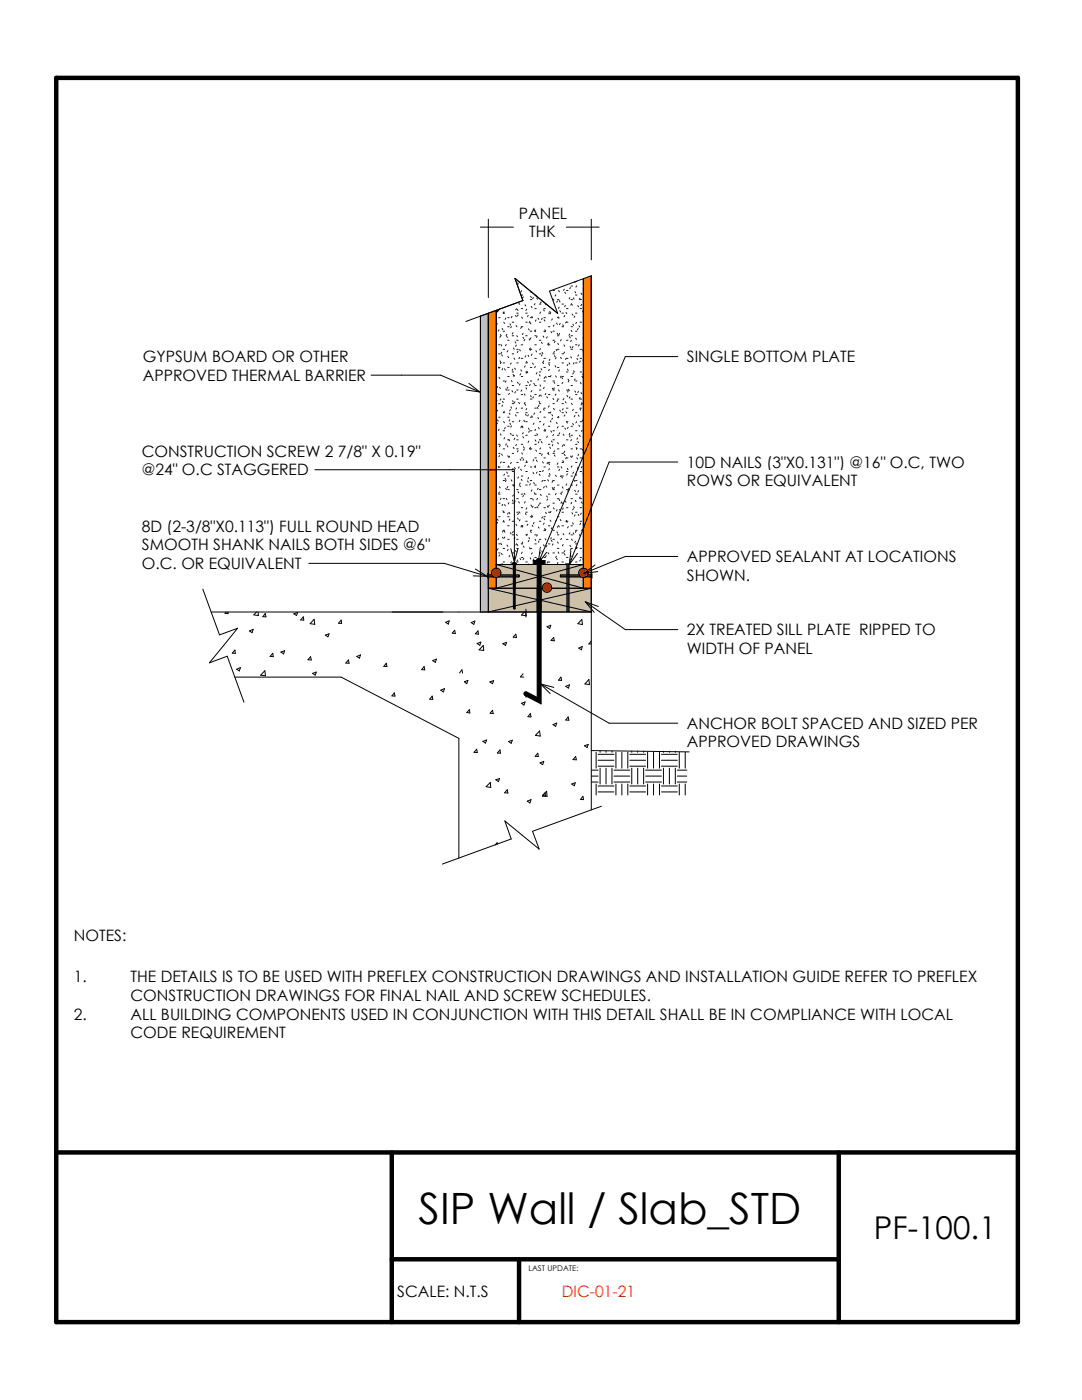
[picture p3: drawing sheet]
<svg xmlns="http://www.w3.org/2000/svg" width="216mm" height="279mm" viewBox="0 0 216 279" stroke-linecap="round" stroke-linejoin="round" font-family="sans-serif">
<g fill="#ff8000">
<path d="M116.4 55.6l1.6-.6v59.8h-.8a.94 .94 0 0 0-.8-1.4z"/>
<path d="M116.4 115.3l.5-.2h1.1v2.3h-1.6z"/>
<path d="M97.4 115.1l1.6 .2v2.1h-1.6z"/>
<path d="M97.4 62.5l1.6-.6v51.5a.94 .94 0 0 0-.8 1.4h-.8z"/>
</g>
<path d="M95.9 63.1l1.5-.6v59.6h-1.5z" fill="#c0c0c0"/>
<path d="M102.8 55.6l8.5 6.9-1.7-4.4 6.8-2.5v57.1h-7.6v-.8h-.8v-.4h-.8v.4h-.8v.8h-3.4a.42 .42 0 0 0-.4-.5 .42 .42 0 0 0-.4 .5h-3.2v-50.8l5.3-1.9z" fill="#fff"/>
<g fill="#cdc1a9">
<path d="M108 117.4h.2a.94 .94 0 0 0 .9 .8 .94 .94 0 0 0 1-.8h3.1v4.6l.1 .1 .2-.1v-4.6h4.5v4.7h-10z"/>
<path d="M113.5 115.1h2.3l.6 .2v2.1h-2.9z"/>
<path d="M113.5 112.7h2.9v.7a.94 .94 0 0 0-.8 1.4h-2.1z"/>
<path d="M99 112.7h3.4v2.1h-2.5a.94 .94 0 0 0-.9-1.4z"/>
<path d="M99 115.3l.5-.2h2.9v2.3h-3.4z"/>
<path d="M108 112.7v4.7h.2a.93 .93 0 0 1 .9-1.1 .93 .93 0 0 1 1 1.1h3.1v-2.3h-1.3l-.1-.2 .1-.1h1.3v-2.1zM102.8 112.7v2.1h.7l.1 .1-.1 .2h-.7v2.3h4.4v-4.7z"/>
</g>
<path d="M106.4 111.9h.8v-.4h.8v.4h.8v.8h-.8v27.8l-3.2-1.7a.41 .41 0 0 1-.1-.7h.4l2.1 1.1v-26.5h-.8z" fill="#000"/>
<path d="M97.4 117.4h5v4.1l.2 .1 .2-.1v-4.1h4.4v4.7h-9.8z" fill="#cdc1a9"/>
<g fill="#f00">
<circle cx="109.1" cy="117.3" r=".94"/>
<circle cx="116.4" cy="114.3" r=".94"/>
<circle cx="99" cy="114.3" r=".94"/>
</g>
<path d="M102.2 112.4l.6-.1 .2 .4h-.2v8.8l-.2 .1-.2-.1v-8.8h-.2z" fill="#000"/>
<g fill="none" stroke="#1b1b1b" stroke-width=".2">
<path d="M103.3 56.4l.1 .3M104 58.9h.3M104.1 58l-.2 .3M104.4 59.2l-.1 .3M105.8 59.8h.3M105.9 59.1l.1 .3M106 58.3v.1M106.4 59.4l-.1 .2M106.7 58.9h.1M107.1 59.5l.2 .2M110.3 58h.3M110.4 59.7l.1 .2"/>
<path d="M110.9 58.8l-.1 .3M111.2 59.8h.3M111.5 58l.1 .2M111.6 60l.1 .3M112.6 57.7l-.1 .3M112.7 58.3l.2 .3M113 58h.3M113.7 59.4l-.1 .3M113.8 57.4l-.1 .2M113.9 57.1h.3M113.9 59.8h.3M114.4 59.4l.1 .3"/>
<path d="M114.7 56.3v.1M114.7 58.2l.2 .2M114.8 58.9h.3M114.9 56.2h.2M115.1 57l-.2 .3M115.7 59.5l-.1 .3M115.7 59.8h.3M116 58.5l.1 .3M99 79.8l.2 .2M99.1 73.9l-.1 .1M99.2 62l.1 .2M99.2 64.6l-.1 .3"/>
<path d="M99.3 77.1l-.2 .3M99.4 78.5l.1 .3M99.4 73.3l.2 .2M99.5 63.4h.3M99.5 68.8h.3M99.5 70.6h.3M99.5 73.3h.3M99.5 78.7h.3M99.6 75.3l.1 .2M99.6 65.8l-.2 .3M99.7 77.3l.1 .3M99.8 72l.1 .3"/>
<path d="M99.9 66.8l.1 .2M99.9 67.1l-.1 .2M100 79.6l-.2 .3M100 68.8l.1 .2M100 72.3l-.2 .3M100.1 70.8l.2 .3M100.1 70.3l-.1 .3M100.2 65.5l.1 .3M100.3 73.6l-.1 .2M100.4 62.5h.3M100.4 66.1h.3M100.4 69.7h.3"/>
<path d="M100.4 72.4h.3M100.4 76h.3M100.4 79.6h.3M100.4 62.3l.2 .2M100.5 64.3l.2 .3M100.6 62.2l-.2 .3M100.7 73.6l.1 .3M100.9 77.6l.2 .3M100.9 63.5l-.1 .2M101 76l-.2 .3M101 68.7l-.1 .3M101.1 67.1l.1 .3"/>
<path d="M101.1 66.7l-.1 .3M101.3 63.4h.3M101.3 65.2h.3M101.3 67.9h.3M101.3 73.3h.3M101.3 75.1h.3M101.3 77.8h.3M101.3 77.3l-.1 .2M101.3 71.1l.2 .3M101.3 70l-.1 .2M101.6 78.5l-.1 .2M101.8 64.6l.1 .3"/>
<path d="M102 72.4l-.1 .3M102 75.9l.2 .3M102 65.2l-.1 .2M102.2 78l.1 .2M102.2 63.1l-.2 .3M102.2 64.3h.3M102.2 67h.3M102.2 70.6h.3M102.2 74.2h.3M102.2 76.9h.3M102.3 80l.1 .2M102.3 73.7l-.1 .2"/>
<path d="M102.4 74.7l.1 .3M102.4 66.4l-.2 .3M102.4 60.7h.1M102.5 69.4l.1 .3M102.6 71.5l.1 .2M102.7 74.9l-.2 .3M102.7 73.5l.1 .2M102.8 68.2l.1 .3M102.9 62.9l.1 .3M102.9 78.2l-.2 .2M103 65l.1 .2M103 68.9l-.1 .2"/>
<path d="M103.1 61.6l-.2 .2M103.1 62.5h.3M103.1 67.9h.3M103.1 69.7h.3M103.1 72.4h.3M103.1 77.8h.3M103.1 79.6h.3M103.1 67l.2 .2M103.2 61.7l.1 .3M103.3 76.3l.1 .2M103.4 70.1l-.2 .3M103.4 62.8l-.2 .3"/>
<path d="M103.5 60.5l.2 .2M103.7 69.8l.1 .2M103.7 71.3l-.2 .3M103.8 76.6l-.2 .3M103.9 74.6l-.1 .2M103.9 73.8l.2 .3M104 61.6h.3M104 65.2h.3M104 68.8h.3M104 71.5h.3M104 75.1h.3M104 78.7h.3"/>
<path d="M104.1 65.3l-.2 .2M104.1 63.3l.2 .2M104.1 77.8l-.1 .3M104.3 67.3l.2 .3M104.4 66.5l-.2 .3M104.6 78.6l.2 .3M104.7 67.8l-.1 .2M104.8 60.8l.1 .3M104.8 73l-.1 .3M104.9 62.5h.3M104.9 64.3h.3M104.9 67h.3"/>
<path d="M104.9 72.4h.3M104.9 74.2h.3M104.9 76.9h.3M104.9 71l-.1 .3M104.9 77.4l.2 .2M105 72.1l.2 .3M105.1 61.7l-.2 .3M105.1 74.3l-.1 .2M105.2 74.1l.1 .3M105.3 76.2l.1 .2M105.4 70.9l.1 .2M105.4 62.9l-.1 .3"/>
<path d="M105.5 65.6l.1 .3M105.6 67.6l.1 .3M105.7 69.7l.1 .2M105.7 64.2l-.1 .2M105.8 64.4l.1 .2M105.8 76.7l-.2 .3M105.8 63.4h.3M105.8 66.1h.3M105.8 69.7h.3M105.8 73.3h.3M105.8 76h.3M105.8 79.6h.3"/>
<path d="M105.8 69.4l-.1 .3M105.9 78.9l.1 .3M105.9 67.4l-.1 .3M106 61.1l.1 .3M106.1 63.2l.2 .2M106.1 78l-.1 .2M106.2 70.7l-.2 .2M106.3 72.5l.1 .2M106.5 79.2l-.2 .2M106.5 76.5l.2 .2M106.7 66l.1 .2M106.7 61.6h.3"/>
<path d="M106.7 67h.3M106.7 68.8h.3M106.7 71.5h.3M106.7 76.9h.3M106.7 78.7h.3M106.8 60.6l-.2 .3M106.8 73.1l-.1 .3M106.9 65.9l-.2 .2M106.9 70l.2 .2M107 63.8l-.2 .3M107.1 74.4l-.1 .2M107.2 67.1l-.2 .2"/>
<path d="M107.4 63.5l.1 .2M107.5 75.6l-.2 .3M107.6 60.7h.3M107.6 64.3h.3M107.6 67.9h.3M107.6 70.6h.3M107.6 74.2h.3M107.6 77.8h.3M107.6 74.8l.2 .3M107.7 78.9l-.2 .2M107.7 76.8l.2 .3M107.8 69.6l-.1 .2"/>
<path d="M107.9 78.8l.1 .3M107.9 62.3l-.2 .2M108 73.6l.1 .2M108 60.3l-.2 .2M108 68.3l.2 .3M108.2 70.3l.1 .3M108.2 70.8l-.2 .3M108.2 63.5l-.1 .3M108.3 72.3l.1 .3M108.4 67.1l.1 .2M108.5 61.8l.1 .3M108.5 72l-.1 .3"/>
<path d="M108.5 61.6h.3M108.5 63.4h.3M108.5 66.1h.3M108.5 71.5h.3M108.5 73.3h.3M108.5 76h.3M108.6 63.8l.1 .3M108.6 77.3l-.2 .2M108.7 65.8l.2 .3M108.7 75.3l-.1 .2M108.8 60.6l.1 .2M108.9 75.1l.1 .3"/>
<path d="M108.9 66l-.2 .2M108.9 78.5l-.1 .3M109.1 79.2l.2 .2M109.2 67.2l-.2 .3M109.3 68.6l.1 .3M109.4 62.5h.3M109.4 65.2h.3M109.4 68.8h.3M109.4 72.4h.3M109.4 75.1h.3M109.4 78.7h.3M109.5 72.7l.2 .2"/>
<path d="M109.5 68.4l-.1 .3M109.6 73.7l-.1 .3M109.7 62.1l.1 .3M109.7 71.7l-.1 .3M109.9 62.4l-.2 .3M109.9 66.2l.2 .2M109.9 74.9l-.1 .3M110.2 77.5l.2 .2M110.2 63.6l-.1 .3M110.3 66.1h.3M110.3 67.9h.3M110.3 70.6h.3"/>
<path d="M110.3 76h.3M110.3 77.8h.3M110.3 79.5l.2 .2M110.5 76.2l.2 .3M110.6 64.9l-.2 .2M110.6 60.7h.1M110.6 77.4l-.1 .3M110.6 71l.2 .2M110.6 70.1l-.1 .3M110.8 73l.1 .2M110.8 68.1l-.2 .3M110.9 75l.1 .3"/>
<path d="M110.9 78.6l-.1 .3M111 69.7l.1 .3M111 71.4l-.2 .2M111.1 64.5l.1 .2M111.2 66.5l.1 .3M111.2 63.4h.3M111.2 67h.3M111.2 69.7h.3M111.2 73.3h.3M111.2 76.9h.3M111.2 79.6h.3M111.2 60.1l-.1 .2"/>
<path d="M111.3 79.9l-.2 .2M111.3 68.5l.1 .3M111.4 63.2l.1 .3M111.4 77.8l.2 .3M111.6 61.3l-.2 .2M111.6 73.8l-.1 .3M111.7 66.6l-.2 .2M111.7 62l.2 .3M111.8 64.5l-.2 .3M111.9 71.3l.1 .3M112 75.1l-.2 .2M112 67.8l-.2 .2"/>
<path d="M112.1 75.3l.2 .3M112.1 60.7h.3M112.1 62.5h.3M112.1 65.2h.3M112.1 70.6h.3M112.1 72.4h.3M112.1 75.1h.3M112.3 64.8l.1 .3M112.3 76.3l-.2 .3M112.5 79.5l-.1 .3M112.5 68.8l.2 .3M112.7 70.3l-.2 .2"/>
<path d="M112.7 63l-.2 .2M112.8 61l-.1 .2M112.9 62.3l.2 .3M113 71.5l-.2 .2M113 64.2l-.1 .3M113 61.6h.3M113 64.3h.3M113 67.9h.3M113 71.5h.3M113 74.2h.3M113 77.8h.3M113.1 78.9l.2 .3"/>
<path d="M113.2 73.7l.2 .2M113.3 72.7l-.1 .3M113.3 75.7l.2 .2M113.4 78l-.1 .2M113.5 77.7l.1 .2M113.5 76l-.1 .2M113.6 72.4l.1 .3M113.6 67.2l.2 .2M113.7 66.7l-.2 .2M113.7 79.2l-.1 .3M113.8 69.2l.1 .2M113.9 71.2l.1 .2"/>
<path d="M113.9 65.2h.3M113.9 67h.3M113.9 69.7h.3M113.9 75.1h.3M113.9 76.9h.3M113.9 79.6h.3M114 65.9l.1 .3M114 67.9l-.1 .3M114 60.6l-.1 .3M114.1 60.7l.1 .2M114.2 62.7l.1 .2M114.3 64.7l.1 .2"/>
<path d="M114.3 69.1l-.1 .3M114.4 74.4l-.1 .3M114.5 74l.1 .2M114.5 72.4l-.1 .2M114.7 78l.1 .3M114.7 63.1l-.1 .3M114.8 75.6l-.2 .3M114.8 62.5h.3M114.8 66.1h.3M114.8 68.8h.3M114.8 72.4h.3M114.8 76h.3"/>
<path d="M114.8 78.7h.3M114.9 67.5l.1 .2M115 64.3l-.1 .3M115.1 71.5l.2 .3M115.3 61l.1 .2M115.4 65.6l-.2 .2M115.4 78.1l-.1 .3M115.5 70.8l-.2 .3M115.5 65l.2 .3M115.6 68.8l-.2 .3M115.7 61.6h.3M115.7 64.3h.3"/>
<path d="M115.7 69.7h.3M115.7 71.5h.3M115.7 74.2h.3M115.7 79.6h.3M115.8 79.3l-.2 .3M115.8 72.1l-.2 .2M115.8 76.3l.2 .3M115.9 78.3l.2 .3M116.1 60.7l-.2 .3M116.1 75.1l.2 .3M116.2 69.8l.2 .3M116.3 71.8l.1 .1"/>
<path d="M116.4 62l-.2 .2M116.4 74.6l-.1 .2M116.4 67.4l-.1 .1M99 99.6l.1 .2M99 85.2l.1 .1M99.1 81.8l.2 .2M99.3 84.4l-.2 .3M99.3 83.8l.1 .3M99.4 93.1l.2 .2M99.5 80.6h.3M99.5 83.3h.3M99.5 88.7h.3"/>
<path d="M99.5 90.5h.3M99.5 93.2h.3M99.5 98.6h.3M99.6 85.6l-.2 .3M99.7 98.2l-.2 .3M99.7 97.1l.1 .3M99.7 90.9l-.2 .3M99.8 88.9l-.1 .3M99.8 86.6l.2 .2M100 99.4l-.2 .3M100 92.1l-.1 .3M100.1 90.6l.1 .3"/>
<path d="M100.3 80.1l.1 .3M100.3 80.8l-.2 .3M100.4 82.4h.3M100.4 86h.3M100.4 89.6h.3M100.4 92.3h.3M100.4 95.9h.3M100.4 99.5h.3M100.5 84.1l.1 .3M100.6 82.1l-.1 .2M100.7 94.6l-.2 .3M100.7 87.3l-.1 .3"/>
<path d="M100.8 95.4l.1 .3M100.8 85.3l-.1 .3M100.9 97.5l.1 .2M101 95.8l-.1 .3M101 99.5l.2 .2M101 88.6l-.1 .2M101.1 94.2l.2 .3M101.2 88.9l.1 .3M101.3 83.3h.3M101.3 85.1h.3M101.3 87.8h.3M101.3 93.2h.3"/>
<path d="M101.3 95h.3M101.3 97.7h.3M101.3 91l.2 .2M101.3 97.1l-.1 .2M101.4 93l.2 .2M101.5 87.7l.2 .3M101.6 82.4l.2 .3M101.7 91l-.1 .3M101.7 83.8l-.1 .2M101.7 84.5l.2 .2M101.9 81.7l-.2 .3M101.9 86.5l.1 .2"/>
<path d="M101.9 81.2l.2 .3M102 95.8l.2 .2M102 92.3l-.1 .2M102.1 85l-.2 .2M102.2 80.6h.3M102.2 84.2h.3M102.2 86.9h.3M102.2 90.5h.3M102.2 94.1h.3M102.2 96.8h.3M102.2 99.8l.2 .3M102.4 93.5l-.2 .3"/>
<path d="M102.4 89.3l.2 .2M102.4 98.8l-.1 .2M102.6 96.8l-.2 .2M102.7 93.3l.1 .3M102.7 87.5l-.1 .2M102.8 80.2l-.2 .2M102.8 82.8l.2 .2M103.1 88.7l-.2 .2M103.1 81.4l-.2 .3M103.1 86.8l.1 .3M103.1 82.4h.3M103.1 87.8h.3"/>
<path d="M103.1 89.6h.3M103.1 92.3h.3M103.1 97.7h.3M103.1 99.5h.3M103.4 98.1l.1 .3M103.4 89.9l-.2 .3M103.5 95.2l-.2 .2M103.5 80.3l.2 .3M103.6 93.2l-.2 .2M103.7 96.9l.1 .2M103.7 83.9l-.1 .2M103.8 91.6l.1 .3"/>
<path d="M103.8 96.4l-.1 .3M103.9 93.6l.2 .3M104 81.5h.3M104 85.1h.3M104 88.7h.3M104 91.4h.3M104 95h.3M104 98.6h.3M104 95.6l.2 .3M104.1 85.1l-.2 .3M104.1 90.4l.2 .2M104.2 85.1l.1 .3"/>
<path d="M104.3 87.1l.2 .3M104.4 86.3l-.1 .3M104.4 89.1l.2 .3M104.5 98.9l-.2 .2M104.5 91.6l-.2 .3M104.5 83.9l.2 .2M104.6 98.4l.1 .3M104.6 89.6l-.1 .3M104.7 80.6l.2 .3M104.8 80.3l-.2 .3M104.8 92.8l-.1 .3M104.9 82.6l.1 .3"/>
<path d="M104.9 82.4h.3M104.9 84.2h.3M104.9 86.9h.3M104.9 92.3h.3M104.9 94.1h.3M104.9 96.8h.3M105 91.9l.2 .3M105.1 81.5l-.1 .3M105.3 96l.1 .2M105.4 82.8l-.1 .2M105.4 85.4l.2 .3M105.5 95.3l-.2 .3"/>
<path d="M105.5 88l-.1 .3M105.6 86l-.1 .3M105.7 89.5l.1 .2M105.8 83.3h.3M105.8 86h.3M105.8 89.6h.3M105.8 93.2h.3M105.8 95.9h.3M105.8 99.5h.3M105.8 96.5l-.1 .3M105.9 89.3l-.2 .2M106.1 83l.1 .2"/>
<path d="M106.1 97.8l-.1 .2M106.3 99.6l.1 .2M106.4 94.3l.1 .2M106.5 96.3l.1 .3M106.5 91.7l-.1 .3M106.5 84.4l-.1 .3M106.6 98.3l.2 .3M106.7 82.4l-.2 .3M106.7 93.1l.1 .2M106.7 81.5h.3M106.7 86.9h.3M106.7 88.7h.3"/>
<path d="M106.7 91.4h.3M106.7 96.8h.3M106.7 98.6h.3M106.8 87.8l.1 .3M106.8 93l-.1 .2M106.9 85.7l-.2 .2M106.9 89.8l.2 .3M107 91.8l.2 .3M107.1 86.6l.2 .2M107.2 94.2l-.2 .3M107.2 81.3l.2 .3M107.3 99.5l-.2 .2"/>
<path d="M107.3 83.3l.2 .3M107.4 97.4l-.2 .3M107.4 85.3l.2 .3M107.5 88.1l-.1 .3M107.5 80.1l.2 .2M107.6 80.9l-.2 .2M107.6 94.6l.2 .3M107.6 80.6h.3M107.6 84.2h.3M107.6 87.8h.3M107.6 90.5h.3M107.6 94.1h.3"/>
<path d="M107.6 97.7h.3M107.8 98.7l.2 .2M107.9 89.4l-.2 .2M107.9 82.1l-.2 .3M108 88.1l.2 .3M108.2 90.6l-.2 .3M108.3 92.2l.1 .2M108.3 95.9l-.2 .2M108.4 93.9l-.1 .2M108.4 81.6l.2 .3M108.5 81.5h.3M108.5 83.3h.3"/>
<path d="M108.5 86h.3M108.5 91.4h.3M108.5 93.2h.3M108.5 95.9h.3M108.6 84.6l-.2 .2M108.6 97.1l-.1 .3M108.7 85.7l.1 .2M108.9 85.8l-.2 .3M109 97l.1 .2M109.1 99l.1 .2M109.2 87l-.1 .3M109.3 99.6l-.2 .2"/>
<path d="M109.3 95.7l.1 .3M109.3 92.3l-.1 .3M109.4 90.5l.1 .2M109.4 82.4h.3M109.4 85.1h.3M109.4 88.7h.3M109.4 92.3h.3M109.4 95h.3M109.4 98.6h.3M109.4 90.3l-.1 .2M109.5 92.5l.1 .2M109.6 81l-.2 .2"/>
<path d="M109.6 94.5l.2 .3M109.6 93.5l-.1 .3M109.7 89.2l.2 .3M109.8 84l.1 .2M109.9 82.2l-.1 .3M109.9 86l.2 .2M110 88l.2 .3M110.1 82.7l.2 .3M110.2 97.3l.1 .3M110.2 83.5l-.1 .2M110.3 96l-.1 .3M110.3 80.6h.3"/>
<path d="M110.3 86h.3M110.3 87.8h.3M110.3 90.5h.3M110.3 95.9h.3M110.3 97.7h.3M110.3 88.7l-.1 .3M110.5 86.7l-.2 .3M110.5 81.5l.1 .3M110.6 90.8l.2 .3M110.6 97.2l-.1 .3M110.7 90l-.2 .2M110.9 94.8l.1 .3"/>
<path d="M111 98.5l-.2 .2M111 84.3l.2 .3M111.2 83.3h.3M111.2 86.9h.3M111.2 89.6h.3M111.2 93.2h.3M111.2 96.8h.3M111.2 99.5h.3M111.3 88.3l.1 .3M111.3 92.4l-.1 .3M111.4 85.1l-.2 .3M111.5 83.1l-.2 .3"/>
<path d="M111.5 99.6l.2 .3M111.7 93.7l-.2 .2M111.7 86.4l-.2 .2M111.7 81.8l.1 .3M111.9 98.4l.1 .3M112 93.1l.1 .3M112 94.9l-.2 .2M112.1 95.2l.1 .2M112.1 80.6h.3M112.1 82.4h.3M112.1 85.1h.3M112.1 90.5h.3"/>
<path d="M112.1 92.3h.3M112.1 95h.3M112.2 98.1l-.2 .3M112.2 97.2l.2 .2M112.3 91.9l.1 .3M112.3 88.8l-.1 .3M112.4 81.6l-.2 .2M112.4 86.6l.1 .3M112.5 88.7l.2 .2M112.6 90.7l.2 .2M112.7 90.1l-.2 .2M112.7 82.8l-.1 .3"/>
<path d="M112.7 85.4l.2 .3M112.8 100l.1 .2M112.8 80.2l.2 .2M112.9 82.2l.2 .2M113 91.3l-.1 .3M113 81.5h.3M113 84.2h.3M113 87.8h.3M113 91.4h.3M113 94.1h.3M113 97.7h.3M113 84.2l.2 .2"/>
<path d="M113.1 96.6l-.2 .2M113.2 93.5l.1 .2M113.2 94.6l-.1 .2M113.4 85.3l-.2 .2M113.4 97.8l-.1 .3M113.4 97.5l.2 .3M113.6 87l.2 .2M113.7 86.5l-.1 .3M113.9 91l.1 .3M113.9 85.1h.3M113.9 86.9h.3M113.9 89.6h.3"/>
<path d="M113.9 95h.3M113.9 96.8h.3M113.9 99.5h.3M114 87.7l-.1 .3M114 80.5l.2 .2M114.1 93l-.1 .3M114.2 91l-.1 .2M114.3 84.5l.1 .3M114.4 81.7l-.2 .2M114.5 94.2l-.2 .3M114.6 95.8l.1 .3M114.7 97.8l.1 .3"/>
<path d="M114.7 82.9l-.1 .3M114.8 99.9l.1 .2M114.8 82.4h.3M114.8 86h.3M114.8 88.7h.3M114.8 92.3h.3M114.8 95.9h.3M114.8 98.6h.3M114.9 94.6l.1 .2M115 89.3l.1 .3M115.1 84.2l-.2 .2M115.1 91.3l.1 .3"/>
<path d="M115.1 96.7l-.1 .3M115.1 89.4l-.1 .3M115.2 93.4l.2 .2M115.3 87.4l-.2 .3M115.3 88.1l.1 .2M115.4 82.8l.1 .3M115.4 97.9l-.1 .3M115.5 90.6l-.2 .3M115.5 84.8l.2 .3M115.6 86.9l.2 .2M115.7 81.6l.2 .3M115.7 81.5h.3"/>
<path d="M115.7 84.2h.3M115.7 89.6h.3M115.7 91.4h.3M115.7 94.1h.3M115.7 99.5h.3M115.8 99.2l-.2 .2M115.8 96.2l.1 .2M116.1 80.4l.1 .2M116.1 80.6l-.2 .2M116.1 93.1l-.1 .3M116.2 85.8l-.2 .3M116.2 89.7l.2 .2"/>
<path d="M116.3 83.8l-.2 .3M116.4 94.5l-.1 .1M116.4 87.2v.1M99.2 103.6l.2 .3M99.3 104.2l-.2 .3M99.4 109.5l-.2 .3M99.5 100.4h.3M99.5 103.1h.3M99.5 108.5h.3M99.5 110.4h.3M99.5 107.5l-.2 .2M99.7 110.7l-.1 .3"/>
<path d="M99.9 108.4l.2 .3M100.1 110.4l.1 .3M100.2 112.5l.1 .2M100.3 107.2l.1 .3M100.3 100.7l-.1 .2M100.4 101.9l.1 .3M100.4 102.2h.3M100.4 105.8h.3M100.4 109.4h.3M100.4 112.2h.3M100.4 105.9l-.1 .3M100.5 103.9l.1 .3"/>
<path d="M100.5 103.9l-.1 .3M100.6 106l.1 .2M100.7 100.7l.1 .3M100.7 107.2l-.1 .2M101.2 108.8l.1 .2M101.3 103.1h.3M101.3 104.9h.3M101.3 107.6h.3M101.4 109.6l-.2 .3M101.4 102.3l-.1 .3M101.5 100.3l-.1 .3M101.6 102.3l.1 .2"/>
<path d="M101.7 110.9l-.1 .2M101.8 103.6l-.2 .2M101.8 106.3l.2 .3M102.1 112.1l-.2 .3M102.2 100.4h.3M102.2 104h.3M102.2 106.7h.3M102.2 110.4h.3M102.4 106l-.1 .3M102.5 111.1l.2 .3M102.7 107.3l-.1 .2M102.8 100l-.2 .3"/>
<path d="M102.9 109.9l.1 .2M102.9 104.6l.2 .3M103.1 106.6l.1 .3M103.1 108.5l-.2 .3M103.1 102.2h.3M103.1 107.6h.3M103.1 109.4h.3M103.1 112.2h.3M103.2 108.6l.1 .3M103.3 103.4l.1 .2M103.3 111.8l-.2 .2M103.4 102.5l-.1 .2"/>
<path d="M103.5 100.1l.1 .3M103.6 102.1l.2 .3M103.8 111.4l.1 .3M103.8 103.7l-.2 .3M104 101.3h.3M104 104.9h.3M104 108.5h.3M104 111.3h.3M104.1 104.9l-.1 .3M104.2 104.9l.1 .3M104.2 110.2l-.2 .3M104.3 108.2l-.1 .2"/>
<path d="M104.4 109l.2 .2M104.5 111.4l-.1 .3M104.8 100.1l-.2 .3M104.8 102.5l.2 .2M104.9 102.2h.3M104.9 104h.3M104.9 106.7h.3M104.9 112.2h.3M105.1 101.4l-.1 .2M105.2 106.6l-.1 .3M105.3 104.6l-.1 .3M105.4 112.6l.1 .1"/>
<path d="M105.5 107.3l.2 .2M105.5 107.9l-.1 .2M105.7 109.3l.1 .3M105.8 111.3l.1 .3M105.8 103.1h.3M105.8 105.8h.3M105.8 109.4h.3M105.9 106.1l.1 .2M105.9 100.8l.2 .2M106.1 102.8l.1 .3M106.2 104.8l.1 .3M106.2 110.3l-.1 .3"/>
<path d="M106.2 103l-.1 .3M106.4 101l-.2 .3M106.5 111.6l-.1 .2M106.6 104.3l-.2 .2M106.7 101.3h.3M106.7 106.7h.3M106.7 108.5h.3M106.7 111.3h.3M106.8 107.6l.1 .3M107 111.6l.1 .3M107.2 101.1l.1 .3M107.2 106.7l-.1 .3"/>
<path d="M107.4 105.1l.2 .3M107.6 108l-.2 .2M107.6 100.7l-.2 .3M107.6 100.4h.3M107.6 104h.3M107.6 107.6h.3M107.6 110.4h.3M107.9 109.2l-.2 .3M108.1 110l.2 .2M108.3 103.2l-.2 .2M108.4 108.7l.2 .3M108.5 101.3h.3"/>
<path d="M108.5 103.1h.3M108.5 105.8h.3M108.5 111.3h.3M108.5 103.5l.2 .2M108.6 104.4l-.2 .3M108.7 105.5l.1 .2M108.8 107.5l.1 .3M108.9 102.2l.1 .3M108.9 105.6l-.1 .3M109 110.9l-.1 .2M109.1 108.9l-.1 .2M109.2 101l.1 .3"/>
<path d="M109.3 112.1l-.1 .3M109.4 110.3l.1 .3M109.4 102.2h.3M109.4 104.9h.3M109.4 108.5h.3M109.4 112.2h.3M109.6 100.8l-.1 .3M109.8 103.8l.1 .3M109.9 102l-.1 .3M110 107.8l.2 .3M110 107.3l-.1 .3M110.1 105.3l-.1 .3"/>
<path d="M110.3 100.4h.3M110.3 105.8h.3M110.3 107.6h.3M110.3 110.4h.3M110.4 108.5l-.2 .3M110.4 101.3l.2 .3M110.7 112.6v.1M111 111l-.1 .3M111 111.4l.2 .3M111.1 103.7l-.2 .3M111.1 106.1l.2 .3M111.2 101.7l-.2 .3"/>
<path d="M111.2 103.1h.3M111.2 106.7h.3M111.2 109.4h.3M111.2 108.2l.2 .2M111.3 112.2l-.1 .3M111.4 110.2l.1 .2M111.4 105l-.2 .2M111.5 104.9l.1 .3M111.7 101.7l.1 .2M111.8 103.7l.1 .2M112 107.4l-.1 .3M112.1 100.2l-.2 .2"/>
<path d="M112.1 100.4h.3M112.1 102.2h.3M112.1 104.9h.3M112.1 110.4h.3M112.1 112.2h.3M112.4 106.5l.1 .2M112.4 108.7l-.2 .2M112.4 101.4l-.1 .2M112.6 110.5l.1 .3M112.7 109.9l-.1 .3M113 101.3h.3M113 107.6h.3"/>
<path d="M113 111.3h.3M113.1 103.9l-.2 .2M113.3 104h-.3l.2 .3M113.4 105.1l-.2 .2M113.7 108.8l.2 .3M113.7 106.3l-.1 .3M113.8 111.6l-.1 .2M113.8 110.8l.2 .3M113.9 109.6l-.1 .2M113.9 104.9h.3M113.9 106.7h.3M113.9 109.4h.3"/>
<path d="M114 107.6l.2 .2M114.1 100.3l-.2 .2M114.1 102.3l.2 .3M114.3 104.3l.1 .3M114.4 106.4l.1 .2M114.4 101.5l-.1 .3M114.5 101.1l.1 .2M114.8 102.7l-.2 .3M114.8 108l-.1 .3M114.8 102.2h.3M114.8 105.8h.3M114.8 108.5h.3"/>
<path d="M114.8 112.2h.3M114.9 109.1l.2 .3M115 106l-.2 .2M115.2 109.2l-.2 .3M115.4 102.7l.1 .2M115.6 106.7l.2 .2M115.7 101.3h.3M115.7 104h.3M115.7 109.4h.3M115.7 111.3h.3M115.8 111.7l-.1 .3M115.9 104.4l-.2 .3"/>
<path d="M116 102.4l-.2 .3M116 100.2l.2 .2M116.2 105.7l-.2 .2M116.3 111.5l.1 .2"/>
</g>
<g fill="none" stroke="#000" stroke-width=".2">
<path d="M95.9 45.3h6.5M97.4 43.7v15.7M104.3 60l-1.5-4.4 8.5 6.9-1.7-4.4 8.4-3.1v106.6M104.3 60l-5.3 1.9v51.5M104.3 60l-11.3 4.2M113 45.3h6.6M116.4 55.6v57.8M118 43.7v8.2M95.9 63.1v59M97.4 62.5v59.6l5-1.1M99.7 61.7l-.7 .7M40.5 117.6l3.3 9.1 3.6-1.3-5.6 6.9 3.5-1.3 3.4 9.1"/>
<path d="M97.4 114.8h.8M97.4 115.1h1.1M97.4 114.5h-.1v.8h.1M99 115.3v2.1l3.4-.9M99.5 115.1h2.9M99.9 114.8h2.5M102.2 112.7a.42 .42 0 0 1 .4-.5 .42 .42 0 0 1 .4 .5M102.4 117.4h-5l5 1.2M102.4 113.6l-3.4-.9h3.4v8.8l.2 .1 .2-.1v-8.8h13.6l-13.6 3.7M102.8 118.6l15.2 3.5h-75.9M102.8 113.7l13.6 3.7v-2.1M102.8 114.8h.7l.1 .1-.1 .2h-.7"/>
<path d="M102.8 117.4h4.4M106.4 112.7v-.8h.8v-.4h.8v.4h.8v.8M107.2 112.7v26.5l-2.1-1.1h-.4a.41 .41 0 0 0 .1 .7l3.2 1.7v-27.8M108 117.4h.2M110.1 117.4h3.1M112.9 112.7v-.2h.8v.2M113.2 112.7v9.3l.1 .1 .2-.1v-9.3M113.5 117.4h4.5l-15.2 3.5M115.6 114.8h-3.7l-.1 .1 .1 .2h4M116.9 115.1h1.1M117.2 114.8h.8M118 114.5h.1v.8h-.1"/>
<path d="M45.1 122.1l-.2 .3h.6v-.3M46.9 135.1h21.2l23.5 12.3v23.9M46.9 129.7l.1 .7-.7-.1zM47.2 133.6l.8-.4-.2 .7zM49.8 125.9l.7-.3-.2 .7zM51.2 122.1l-.5 .6 .9 .1-.1-.7M52.8 133.9l.2 1-1-.2zM52.9 122.4l.2 .7h-.6zM54.4 130.4l.1 .7-.6-.1zM56.6 130.5l-.6-.4 .8-.2-.2 .6M58.6 122.5l.8-.3-.2 .6zM60.5 123.1l.1 .7-.6-.1z"/>
<path d="M62 131.1l.1 .6h-.7zM62.4 134.4l.7-.3-.2 .6zM62.7 123.6l.1 1-.9-.1zM64.9 126.7l.8-.2-.3 .6zM68.2 124.4h-.7l.6-.6 .1 .7M69.5 131.7l.2 .7-.7-.1zM71.2 131l.7-.3-.2 .7zM77.1 132.4l.1 .6h-.6zM78.7 138.3l.1 .6h-.6zM84.6 133l.2 .7-.7-.1zM86.2 138.9l.2 .7-.6-.1zM86.3 131.8l.8-.3-.2 .7z"/>
<path d="M87.9 137.7l.8-.3-.2 .7zM88.9 124.2l.7-.3-.1 .7zM90.7 125.8l.2 .6h-.7zM91.7 134.3l.5-.6 .1 .6M92.7 136.1l.7-.3-.3 .6zM94 124.2l.8-.3-.3 .7zM95.4 125.9l.1 .7-.6-.1zM95.7 128.8l-.5-.4 .7-.2-.2 .6M96.4 128.8l-.8 .9 .9 .1-.1-.9M97.7 136.1l.8-.3-.2 .6zM101 128.2l-.7 .3 .6 .3 .2-.6M102.9 126.6l.2 .6-.7-.1z"/>
<path d="M104.4 134.5l-.5 .6h.6M104.6 122.1l-.5 .7 .9 .1-.1-.8M104.9 121.6v1.6M104.9 138.2v1M109.9 124.8l-.7 .3 .5 .3 .2-.6M110.5 127.2l.1 .7-.6-.1zM111.9 135.1l.2 .7-.7-.1zM112.9 137l.7-.3-.2 .6zM115.5 129.3l.7-.3-.2 .7zM116.1 123.6l.1 1-.9-.1zM117.5 135.6l.1 1-.9-.1zM118 127.9l-.5 .6h.5"/>
<path d="M93.7 141.6l.1 .7-.7-.1zM95.1 149.5l.1 .7-.6-.1zM96.3 148l.8-.3-.2 .6zM97.8 156.2l.1 1-.9-.2zM98.3 141.8l.1 .6-.6-.1zM98.9 155.6l.8-.2-.2 .6zM99.8 149.7l.1 .6h-.7zM101.2 157.6l.1 .7-.6-.1zM101.5 148l.7-.3-.2 .6zM104.1 140.4l.7-.3-.2 .6zM105.2 159.9l.8-.3-.3 .6zM105.8 142.4l.2 .7-.7-.1z"/>
<path d="M107.3 150.3l.1 .7-.6-.1zM107.7 145.9l.1 1-1-.1zM107.8 152.3l.7-.4-.2 .7zM108.2 158.7l.9-.8 .1 1zM108.8 158.3l.1 .6h-.7zM110.3 144.6l.8-.3-.2 .7zM113.4 143.1l.1 .6h-.6zM114.1 156.5l.7-.3-.2 .6zM114.9 151l.1 .6h-.7zM116.3 158.9l.1 .7-.6-.1zM116.6 148.8l.8-.2-.3 .6zM118 149.8l19.5 .3"/>
<path d="M118 156.1h1.3M118 154.9h1.3M118 153.7h1.3M118.9 150.1v3.2M118.9 156.5v2.2M119.3 152.9h3.2M119.3 151.7h3.2M119.3 158h3.2M119.3 150.5h3.2M119.3 156.9h3.2M119.7 149.9v.2M119.7 153.3v3.2"/>
<path d="M120.9 149.9v.2M120.9 153.3v3.2M122.1 149.9v.2M122.1 153.3v3.2M122.5 156.1h3.2M122.5 154.9h3.2M122.5 153.7h3.2M122.9 150.1v3.2M122.9 156.5v2.2M124.1 150.1v3.2M124.1 156.5v2.2M125.3 150.1v3.2"/>
<path d="M125.3 156.5v2.2M125.7 152.9h3.1M125.7 151.7h3.1M125.7 158h3.1M125.7 150.5h3.1M125.7 156.9h3.1M126.1 149.9v.2M126.1 153.3v3.2M127.2 149.9v.2M127.2 153.3v3.2M128.4 149.9v.2M128.4 153.3v3.2"/>
<path d="M128.8 156.1h3.2M128.8 154.9h3.2M128.8 153.7h3.2M129.2 150.1v3.2M129.2 156.5v2.2M130.4 150.1v3.2M130.4 156.5v2.2M131.6 150.1v3.2M131.6 156.5v2.2M132 152.9h3.1M132 151.7h3.1M132 158h3.1"/>
<path d="M132 150.5h3.1M132 156.9h3.1M132.4 149.9v.2M132.4 153.3v3.2M133.6 149.9v.2M133.6 153.3v3.2M134.8 149.9v.2M134.8 153.3v3.2M135.1 156.1h1.9M135.1 154.9h1.9M135.1 153.7h1.9M135.5 150.1v3.2"/>
<path d="M135.5 156.5v2.2M136.7 150.1v3.2M136.7 156.5v2.2M99.2 168.4v-.2l-.4 .4M120 160.9l-13.7 5 1.3 3.6-6.9-5.7 1.3 3.6-13.7 5"/>
<circle cx="99" cy="114.3" r=".94"/>
<circle cx="109.1" cy="117.3" r=".94"/>
<circle cx="116.4" cy="114.3" r=".94"/>
</g>
<path d="M11.2 15.5h191.9v248.4h-191.9zM11.2 230h191.9M78.2 230v33.9M167.4 230v33.9M78.2 251.3h89.2M103.6 251.3v12.6" fill="none" stroke="#000" stroke-width=".89"/>
<g fill="#fff">
<path d="M14.8 192.9h11.2v7.5h-11.2z"/>
<path d="M14.8 200.4h11.2v7.4h-11.2z"/>
<path d="M26 192.9h168.3v3.8h-168.3z"/>
<path d="M26 196.7h102.8v3.7h-102.8z"/>
<path d="M26 200.4h163.9v3.7h-163.9z"/>
<path d="M26 204.1h30.9v3.7h-30.9z"/>
<path d="M83.5 235.7h76.7v10.4h-76.7z"/>
<path d="M174.4 240.9h24.4v7.6h-24.4z"/>
</g>
<path d="M135.2 92.2h-13.7l-7.9 20.5M113.9 109.9l-.3 2.8M115.2 110.4l-1.6 2.3" fill="none" stroke="#000" stroke-width=".2"/>
<g fill="#fff">
<path d="M137.1 90.2h55.4v3.7h-55.4z"/>
<path d="M137.1 93.9h33.6v3.7h-33.6z"/>
</g>
<path d="M61.6 112.4h27l8.6 2.6M94.4 114.9l2.8 .1M94.8 113.6l2.4 1.4" fill="none" stroke="#000" stroke-width=".2"/>
<g fill="#fff">
<path d="M28.3 103h55.6v3.7h-55.6z"/>
<path d="M28.3 106.7h57.7v3.7h-57.7z"/>
<path d="M28.3 110.4h31.5v3.7h-31.5z"/>
</g>
<path d="M118.7 112.8l-2.2 1.6M119.3 114.1l-2.8 .3M135.2 111.1h-10.4l-8.3 3.3" fill="none" stroke="#000" stroke-width=".2"/>
<g fill="#fff">
<path d="M137.1 109.1h53.4v3.7h-53.4z"/>
<path d="M137.1 112.8h12.4v3.7h-12.4z"/>
</g>
<path d="M116.8 120.1l2.6 .9M116.8 120.1l1.8 2.1M116.8 120.1l8 5.6h10.4" fill="none" stroke="#000" stroke-width=".2"/>
<g fill="#fff">
<path d="M137.1 123.6h49.7v3.8h-49.7z"/>
<path d="M137.1 127.4h24.8v3.7h-24.8z"/>
</g>
<path d="M107.8 136.5l2.7 .7M107.8 136.5l2 1.9M107.8 136.5l13.7 7.8h13.7" fill="none" stroke="#000" stroke-width=".2"/>
<g fill="#fff">
<path d="M137.1 142.3h58v3.7h-58z"/>
<path d="M137.1 146h34v3.7h-34z"/>
<path d="M103.5 40.6h10.3v3.7h-10.3z"/>
<path d="M105.6 44.3h5.2v3.7h-5.2z"/>
</g>
<path d="M74.1 74.9h13.8l7.8 3.3M93 77.8l2.7 .4M93.6 76.5l2.1 1.7" fill="none" stroke="#000" stroke-width=".2"/>
<g fill="#fff">
<path d="M28.5 69.2h41.5v3.7h-41.5z"/>
<path d="M28.5 72.9h43.7v3.7h-43.7z"/>
<path d="M14.8 184.7h10.2v3.7h-10.2z"/>
<path d="M79.3 255.8h17.7v3.7h-17.7z"/>
<path d="M105.5 252.1h9.7v1.9h-9.7z"/>
</g>
<path d="M135.2 71.2h-10.4l-17.4 41.2M107.8 109.7l-.4 2.7M109.1 110.2l-1.7 2.2" fill="none" stroke="#000" stroke-width=".2"/>
<path d="M137.1 69.2h34v3.7h-34z" fill="#fff"/>
<path d="M62.8 93.7h39.8v18.5M101.9 109.5l.7 2.7M103.4 109.5l-.8 2.7" fill="none" stroke="#000" stroke-width=".2"/>
<g fill="#fff">
<path d="M28.3 88h55.1v3.7h-55.1z"/>
<path d="M28.3 91.7h32.7v3.7h-32.7z"/>
<path d="M112.1 255.8h14.6v3.7h-14.6z"/>
</g>
<text font-size="8.6" x="83.5" y="244.3">SIP Wall / Slab_STD</text>
<text font-size="6.3" x="174.4" y="247.2">PF-100.1</text>
<g font-size="3.1">
<text x="103.5" y="43.7">PANEL</text>
<text x="105.6" y="47.4">THK</text>
<text x="28.5" y="72.3">GYPSUM BOARD OR OTHER</text>
<text x="28.5" y="76">APPROVED THERMAL BARRIER</text>
<text x="137.1" y="72.3">SINGLE BOTTOM PLATE</text>
<text x="28.3" y="91.2">CONSTRUCTION SCREW 2 7/8&quot; X 0.19&quot;</text>
<text x="28.3" y="94.9">@24&quot; O.C STAGGERED</text>
<text x="137.1" y="93.3">10D NAILS (3&quot;X0.131&quot;) @16&quot; O.C, TWO</text>
<text x="137.1" y="97">ROWS OR EQUIVALENT</text>
<text x="28.3" y="106.1">8D (2-3/8&quot;X0.113&quot;) FULL ROUND HEAD</text>
<text x="28.3" y="109.8">SMOOTH SHANK NAILS BOTH SIDES @6&quot;</text>
<text x="28.3" y="113.5">O.C. OR EQUIVALENT</text>
<text x="137.1" y="112.2">APPROVED SEALANT AT LOCATIONS</text>
<text x="137.1" y="115.9">SHOWN.</text>
<text x="137.1" y="126.8">2X TREATED SILL PLATE RIPPED TO</text>
<text x="137.1" y="130.5">WIDTH OF PANEL</text>
<text x="137.1" y="145.4">ANCHOR BOLT SPACED AND SIZED PER</text>
<text x="137.1" y="149.1">APPROVED DRAWINGS</text>
<text x="14.8" y="187.8">NOTES:</text>
<text x="14.8" y="196.1">1.</text>
<text x="26" y="196.1">THE DETAILS IS TO BE USED WITH PREFLEX CONSTRUCTION DRAWINGS AND INSTALLATION GUIDE REFER TO PREFLEX</text>
<text x="14.8" y="203.5">2.</text>
<text x="26" y="199.8">CONSTRUCTION DRAWINGS FOR FINAL NAIL AND SCREW SCHEDULES.</text>
<text x="26" y="203.5">ALL BUILDING COMPONENTS USED IN CONJUNCTION WITH THIS DETAIL SHALL BE IN COMPLIANCE WITH LOCAL</text>
<text x="26" y="207.2">CODE REQUIREMENT</text>
<text x="79.3" y="258.9">SCALE: N.T.S</text>
</g>
<text font-size="3.1" fill="#f00" x="112.1" y="258.9">DIC-01-21</text>
<text font-size="1.6" x="105.5" y="253.7">LAST UPDATE:</text>
</svg>
